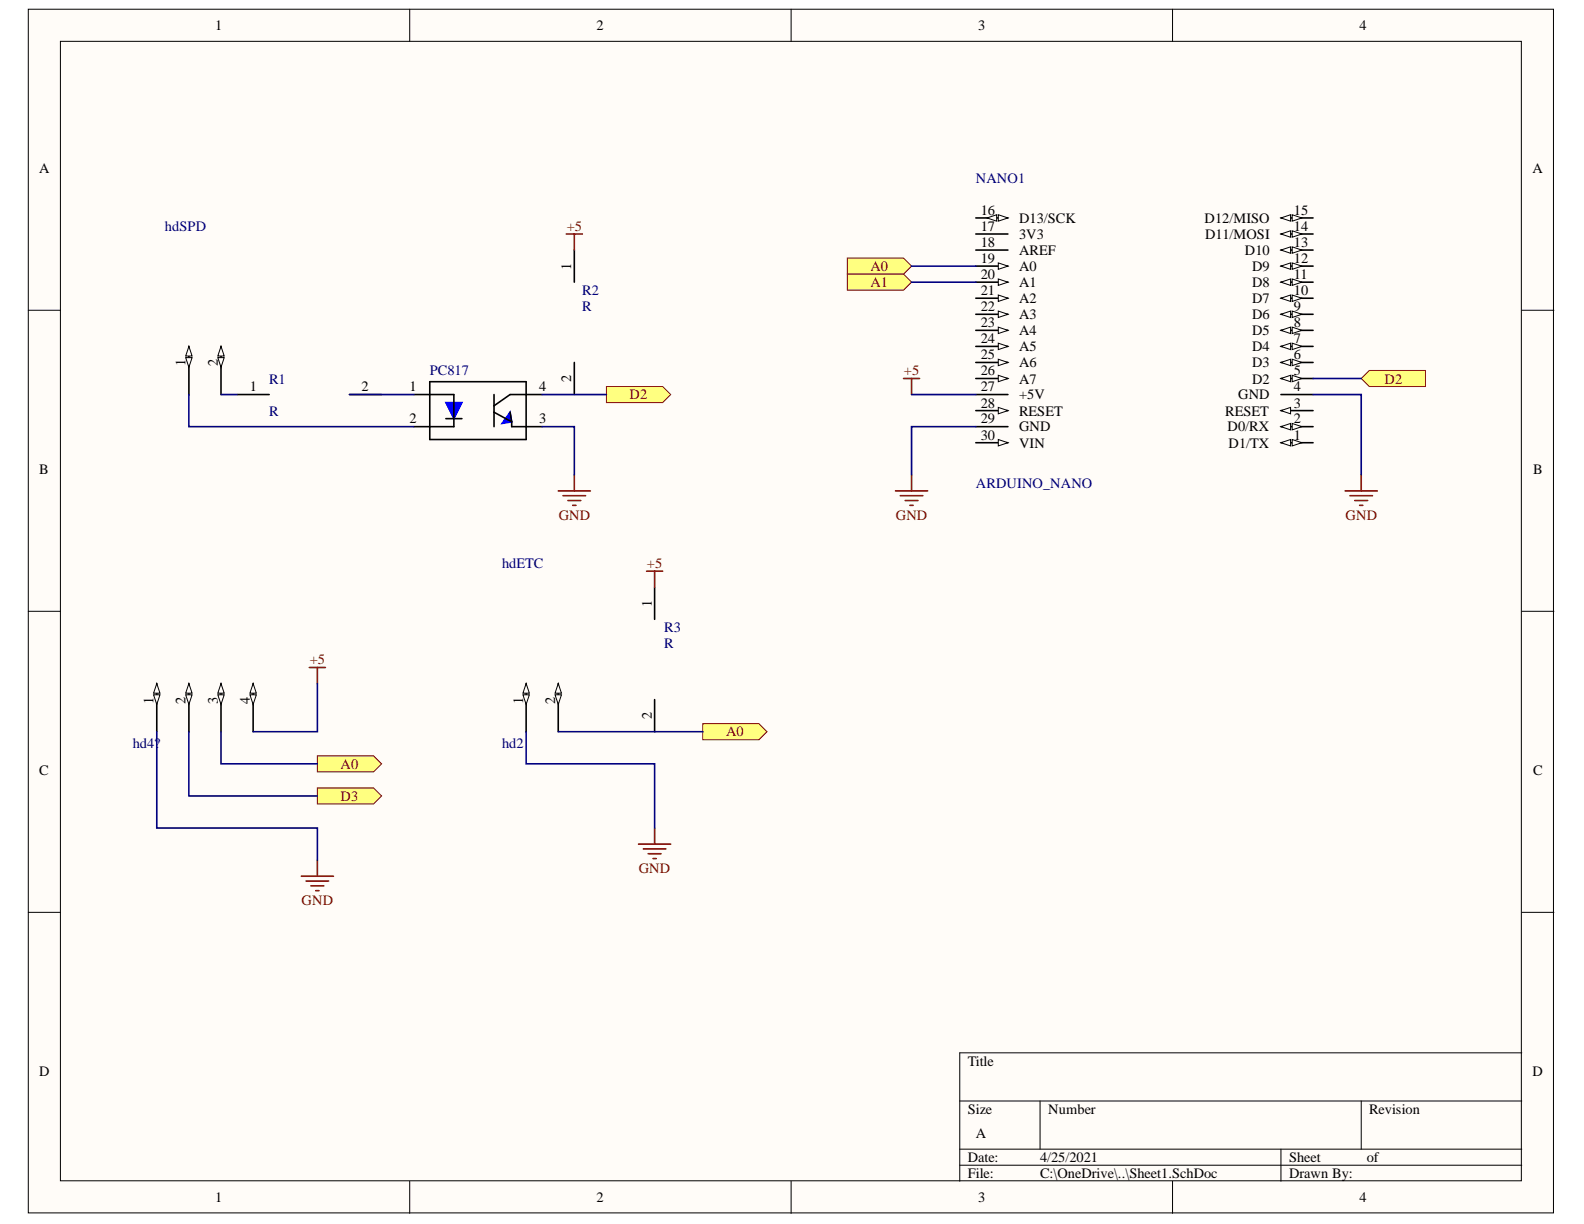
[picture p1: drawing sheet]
<svg xmlns="http://www.w3.org/2000/svg" width="279mm" height="216mm" viewBox="0 0 279 216" stroke-linecap="round" stroke-linejoin="round" font-family="sans-serif">
<g fill="#fffcf8" stroke="#000" stroke-width=".18">
<path d="M5 1.6h269v212.3h-269z"/>
<path d="M10.7 7.3h257.6v201h-257.6z"/>
</g>
<g fill="none" stroke="#000" stroke-width=".18">
<path d="M72.3 1.6v5.7M139.5 1.6v5.7M206.8 1.6v5.7M5 54.7h5.7M268.4 54.7h5.7M5 107.8h5.7M268.4 107.8h5.7M5 160.9h5.7M268.4 160.9h5.7M169.3 194.2h99.1M183.5 194.2v8.5M240.1 194.2v8.5"/>
<path d="M268.4 185.7h-99.1v22.7M72.3 208.4v5.6M139.5 208.4v5.6M169.3 202.7h99.1M169.3 205.5h99.1M206.8 208.4v5.6M225.9 202.7v5.7"/>
</g>
<path d="M75.8 67.3h17v10.2h-17zM90 69.6l-2.9 2M90.3 74.4v.9h2.5" fill="none" stroke="#000" stroke-width=".28"/>
<path d="M90 72.7l.3 1.7-1.7 .3z" fill="#00f"/>
<path d="M90 72.7l.3 1.7-1.7 .3z" fill="none" stroke="#00f" stroke-width=".28"/>
<path d="M78.6 73.8h2.9M87.1 72.7l3.2 1.7-.3-1.7M87.1 69.6v5.7M90 69.6h2.8" fill="none" stroke="#000" stroke-width=".28"/>
<path d="M78.6 71h2.9l-1.4 2.8z" fill="#00f"/>
<path d="M78.6 71h2.9l-1.4 2.8z" fill="none" stroke="#00f" stroke-width=".28"/>
<path d="M33.3 61.1v8.5M73 69.6h7.1v5.7h-7.1M92.8 75.3h2.8M92.8 69.6h2.8" fill="none" stroke="#000" stroke-width=".28"/>
<path d="M33.3 61.1l.6 1.7h-1.1z" fill="#fffcf8"/>
<path d="M33.3 61.1l.6 1.7h-1.1z" fill="none" stroke="#000" stroke-width=".18"/>
<path d="M32.8 63.1h1.1l-.6 1.7z" fill="#fffcf8"/>
<path d="M32.8 63.1h1.1l-.6 1.7z" fill="none" stroke="#000" stroke-width=".18"/>
<path d="M101.3 44.1v5.7M41.8 69.6h5.7M61.6 69.6h5.7M101.3 63.9v5.7" fill="none" stroke="#000" stroke-width=".28"/>
<path d="M99.9 41.3h2.8M101.3 41.3v2.8M98.5 86.6h5.6M99.3 87.4h4M100.2 88.3h2.2M101 89.1h.6M101.3 83.8v2.8" fill="none" stroke="#800000" stroke-width=".28"/>
<path d="M107 68.2h9.9l1.4 1.4-1.4 1.4h-9.9z" fill-rule="evenodd" fill="#ffff80" stroke="#800000" stroke-width=".18"/>
<path d="M172.1 38.4h5.7M172.1 75.3h5.7M225.9 69.6h5.7" fill="none" stroke="#000" stroke-width=".28"/>
<path d="M176.1 37.9l1.7 .5-1.7 .6z" fill="#fffcf8"/>
<path d="M176.1 37.9l1.7 .5-1.7 .6z" fill="none" stroke="#000" stroke-width=".18"/>
<path d="M174.1 38.4l1.7-.5v1.1z" fill="#fffcf8"/>
<path d="M174.1 38.4l1.7-.5v1.1z" fill="none" stroke="#000" stroke-width=".18"/>
<path d="M225.9 38.4h5.7" fill="none" stroke="#000" stroke-width=".28"/>
<path d="M225.9 38.4l1.7-.5v1.1z" fill="#fffcf8"/>
<path d="M225.9 38.4l1.7-.5v1.1z" fill="none" stroke="#000" stroke-width=".18"/>
<path d="M227.9 37.9l1.7 .5-1.7 .6z" fill="#fffcf8"/>
<path d="M227.9 37.9l1.7 .5-1.7 .6z" fill="none" stroke="#000" stroke-width=".18"/>
<path d="M225.9 41.3h5.7" fill="none" stroke="#000" stroke-width=".28"/>
<path d="M225.9 41.3l1.7-.6v1.1z" fill="#fffcf8"/>
<path d="M225.9 41.3l1.7-.6v1.1z" fill="none" stroke="#000" stroke-width=".18"/>
<path d="M227.9 40.7l1.7 .6-1.7 .5z" fill="#fffcf8"/>
<path d="M227.9 40.7l1.7 .6-1.7 .5z" fill="none" stroke="#000" stroke-width=".18"/>
<path d="M225.9 44.1h5.7" fill="none" stroke="#000" stroke-width=".28"/>
<path d="M225.9 44.1l1.7-.6v1.2z" fill="#fffcf8"/>
<path d="M225.9 44.1l1.7-.6v1.2z" fill="none" stroke="#000" stroke-width=".18"/>
<path d="M227.9 43.5l1.7 .6-1.7 .6z" fill="#fffcf8"/>
<path d="M227.9 43.5l1.7 .6-1.7 .6z" fill="none" stroke="#000" stroke-width=".18"/>
<path d="M225.9 46.9h5.7" fill="none" stroke="#000" stroke-width=".28"/>
<path d="M225.9 46.9l1.7-.5v1.1z" fill="#fffcf8"/>
<path d="M225.9 46.9l1.7-.5v1.1z" fill="none" stroke="#000" stroke-width=".18"/>
<path d="M227.9 46.4l1.7 .5-1.7 .6z" fill="#fffcf8"/>
<path d="M227.9 46.4l1.7 .5-1.7 .6z" fill="none" stroke="#000" stroke-width=".18"/>
<path d="M225.9 49.8h5.7" fill="none" stroke="#000" stroke-width=".28"/>
<path d="M225.9 49.8l1.7-.6v1.1z" fill="#fffcf8"/>
<path d="M225.9 49.8l1.7-.6v1.1z" fill="none" stroke="#000" stroke-width=".18"/>
<path d="M227.9 49.2l1.7 .6-1.7 .5z" fill="#fffcf8"/>
<path d="M227.9 49.2l1.7 .6-1.7 .5z" fill="none" stroke="#000" stroke-width=".18"/>
<path d="M225.9 52.6h5.7" fill="none" stroke="#000" stroke-width=".28"/>
<path d="M225.9 52.6l1.7-.6v1.2z" fill="#fffcf8"/>
<path d="M225.9 52.6l1.7-.6v1.2z" fill="none" stroke="#000" stroke-width=".18"/>
<path d="M227.9 52l1.7 .6-1.7 .6z" fill="#fffcf8"/>
<path d="M227.9 52l1.7 .6-1.7 .6z" fill="none" stroke="#000" stroke-width=".18"/>
<path d="M172.1 44.1h5.7M172.1 41.3h5.7M225.9 55.4h5.7M172.1 69.6h5.7" fill="none" stroke="#000" stroke-width=".28"/>
<path d="M225.9 55.4l1.7-.5v1.1z" fill="#fffcf8"/>
<path d="M225.9 55.4l1.7-.5v1.1z" fill="none" stroke="#000" stroke-width=".18"/>
<path d="M227.9 54.9l1.7 .5-1.7 .6z" fill="#fffcf8"/>
<path d="M227.9 54.9l1.7 .5-1.7 .6z" fill="none" stroke="#000" stroke-width=".18"/>
<path d="M225.9 58.3h5.7" fill="none" stroke="#000" stroke-width=".28"/>
<path d="M225.9 58.3l1.7-.6v1.1z" fill="#fffcf8"/>
<path d="M225.9 58.3l1.7-.6v1.1z" fill="none" stroke="#000" stroke-width=".18"/>
<path d="M227.9 57.7l1.7 .6-1.7 .5z" fill="#fffcf8"/>
<path d="M227.9 57.7l1.7 .6-1.7 .5z" fill="none" stroke="#000" stroke-width=".18"/>
<path d="M225.9 61.1h5.7" fill="none" stroke="#000" stroke-width=".28"/>
<path d="M225.9 61.1l1.7-.6v1.2z" fill="#fffcf8"/>
<path d="M225.9 61.1l1.7-.6v1.2z" fill="none" stroke="#000" stroke-width=".18"/>
<path d="M227.9 60.5l1.7 .6-1.7 .6z" fill="#fffcf8"/>
<path d="M227.9 60.5l1.7 .6-1.7 .6z" fill="none" stroke="#000" stroke-width=".18"/>
<path d="M225.9 63.9h5.7" fill="none" stroke="#000" stroke-width=".28"/>
<path d="M225.9 63.9l1.7-.5v1.1z" fill="#fffcf8"/>
<path d="M225.9 63.9l1.7-.5v1.1z" fill="none" stroke="#000" stroke-width=".18"/>
<path d="M227.9 63.4l1.7 .5-1.7 .6z" fill="#fffcf8"/>
<path d="M227.9 63.4l1.7 .5-1.7 .6z" fill="none" stroke="#000" stroke-width=".18"/>
<path d="M225.9 66.8h5.7" fill="none" stroke="#000" stroke-width=".28"/>
<path d="M225.9 66.8l1.7-.6v1.1z" fill="#fffcf8"/>
<path d="M225.9 66.8l1.7-.6v1.1z" fill="none" stroke="#000" stroke-width=".18"/>
<path d="M227.9 66.2l1.7 .6-1.7 .5z" fill="#fffcf8"/>
<path d="M227.9 66.2l1.7 .6-1.7 .5z" fill="none" stroke="#000" stroke-width=".18"/>
<path d="M225.9 78.1h5.7" fill="none" stroke="#000" stroke-width=".28"/>
<path d="M225.9 78.1l1.7-.6v1.2z" fill="#fffcf8"/>
<path d="M225.9 78.1l1.7-.6v1.2z" fill="none" stroke="#000" stroke-width=".18"/>
<path d="M227.9 77.5l1.7 .6-1.7 .6z" fill="#fffcf8"/>
<path d="M227.9 77.5l1.7 .6-1.7 .6z" fill="none" stroke="#000" stroke-width=".18"/>
<path d="M225.9 75.3h5.7" fill="none" stroke="#000" stroke-width=".28"/>
<path d="M225.9 75.3l1.7-.6v1.1z" fill="#fffcf8"/>
<path d="M225.9 75.3l1.7-.6v1.1z" fill="none" stroke="#000" stroke-width=".18"/>
<path d="M227.9 74.7l1.7 .6-1.7 .5z" fill="#fffcf8"/>
<path d="M227.9 74.7l1.7 .6-1.7 .5z" fill="none" stroke="#000" stroke-width=".18"/>
<path d="M172.1 66.8h5.7" fill="none" stroke="#000" stroke-width=".28"/>
<path d="M176.1 66.2l1.7 .6-1.7 .5z" fill="#fffcf8"/>
<path d="M176.1 66.2l1.7 .6-1.7 .5z" fill="none" stroke="#000" stroke-width=".18"/>
<path d="M172.1 63.9h5.7" fill="none" stroke="#000" stroke-width=".28"/>
<path d="M176.1 63.4l1.7 .5-1.7 .6z" fill="#fffcf8"/>
<path d="M176.1 63.4l1.7 .5-1.7 .6z" fill="none" stroke="#000" stroke-width=".18"/>
<path d="M172.1 61.1h5.7" fill="none" stroke="#000" stroke-width=".28"/>
<path d="M176.1 60.5l1.7 .6-1.7 .6z" fill="#fffcf8"/>
<path d="M176.1 60.5l1.7 .6-1.7 .6z" fill="none" stroke="#000" stroke-width=".18"/>
<path d="M172.1 58.3h5.7" fill="none" stroke="#000" stroke-width=".28"/>
<path d="M176.1 57.7l1.7 .6-1.7 .5z" fill="#fffcf8"/>
<path d="M176.1 57.7l1.7 .6-1.7 .5z" fill="none" stroke="#000" stroke-width=".18"/>
<path d="M172.1 55.4h5.7" fill="none" stroke="#000" stroke-width=".28"/>
<path d="M176.1 54.9l1.7 .5-1.7 .6z" fill="#fffcf8"/>
<path d="M176.1 54.9l1.7 .5-1.7 .6z" fill="none" stroke="#000" stroke-width=".18"/>
<path d="M172.1 52.6h5.7" fill="none" stroke="#000" stroke-width=".28"/>
<path d="M176.1 52l1.7 .6-1.7 .6z" fill="#fffcf8"/>
<path d="M176.1 52l1.7 .6-1.7 .6z" fill="none" stroke="#000" stroke-width=".18"/>
<path d="M172.1 49.8h5.7" fill="none" stroke="#000" stroke-width=".28"/>
<path d="M176.1 49.2l1.7 .6-1.7 .5z" fill="#fffcf8"/>
<path d="M176.1 49.2l1.7 .6-1.7 .5z" fill="none" stroke="#000" stroke-width=".18"/>
<path d="M172.1 46.9h5.7" fill="none" stroke="#000" stroke-width=".28"/>
<path d="M176.1 46.4l1.7 .5-1.7 .6z" fill="#fffcf8"/>
<path d="M176.1 46.4l1.7 .5-1.7 .6z" fill="none" stroke="#000" stroke-width=".18"/>
<path d="M172.1 72.4h5.7" fill="none" stroke="#000" stroke-width=".28"/>
<path d="M176.1 71.9l1.7 .5-1.7 .6z" fill="#fffcf8"/>
<path d="M176.1 71.9l1.7 .5-1.7 .6z" fill="none" stroke="#000" stroke-width=".18"/>
<path d="M225.9 72.4h5.7" fill="none" stroke="#000" stroke-width=".28"/>
<path d="M225.9 72.4l1.7-.5v1.1z" fill="#fffcf8"/>
<path d="M225.9 72.4l1.7-.5v1.1z" fill="none" stroke="#000" stroke-width=".18"/>
<path d="M172.1 78.1h5.7" fill="none" stroke="#000" stroke-width=".28"/>
<path d="M176.1 77.5l1.7 .6-1.7 .6z" fill="#fffcf8"/>
<path d="M176.1 77.5l1.7 .6-1.7 .6z" fill="none" stroke="#000" stroke-width=".18"/>
<path d="M159.4 66.8h2.8M160.8 66.8v2.8M158 86.6h5.6M158.8 87.4h4M159.7 88.3h2.2M160.5 89.1h.6M160.8 83.8v2.8M237.3 86.6h5.6M238.1 87.4h4M239 88.3h2.2M239.8 89.1h.6M240.1 83.8v2.8" fill="none" stroke="#800000" stroke-width=".28"/>
<g fill="#ffff80" stroke="#800000" stroke-width=".18">
<path d="M240.1 66.8l1.4-1.5h9.9v2.9h-9.9z" fill-rule="evenodd"/>
<path d="M149.5 45.5h9.9l1.4 1.4-1.4 1.5h-9.9z" fill-rule="evenodd"/>
<path d="M149.5 48.4h9.9l1.4 1.4-1.4 1.4h-9.9z" fill-rule="evenodd"/>
</g>
<path d="M54.6 117.7h2.8M56 117.7v2.9M53.1 154.6h5.7M54 155.4h4M54.8 156.3h2.3M55.7 157.1h.6M56 151.7v2.9" fill="none" stroke="#800000" stroke-width=".28"/>
<g fill="#ffff80" stroke="#800000" stroke-width=".18">
<path d="M56 133.3h9.9l1.4 1.4-1.4 1.4h-9.9z" fill-rule="evenodd"/>
<path d="M56 139h9.9l1.4 1.4-1.4 1.4h-9.9z" fill-rule="evenodd"/>
</g>
<path d="M114.1 100.7h2.8M115.5 100.7v2.9M112.6 148.9h5.7M113.5 149.7h3.9M114.3 150.6h2.3M115.2 151.4h.6M115.5 146.1v2.8" fill="none" stroke="#800000" stroke-width=".28"/>
<path d="M115.5 103.6v5.6M115.5 123.4v5.7" fill="none" stroke="#000" stroke-width=".28"/>
<path d="M124 127.7h9.9l1.4 1.4-1.4 1.4h-9.9z" fill-rule="evenodd" fill="#ffff80" stroke="#800000" stroke-width=".18"/>
<path d="M92.8 120.6v8.5" fill="none" stroke="#000" stroke-width=".28"/>
<path d="M92.8 120.6l.6 1.7h-1.2z" fill="#fffcf8"/>
<path d="M92.8 120.6l.6 1.7h-1.2z" fill="none" stroke="#000" stroke-width=".18"/>
<path d="M92.2 122.6h1.2l-.6 1.7z" fill="#fffcf8"/>
<path d="M92.2 122.6h1.2l-.6 1.7z" fill="none" stroke="#000" stroke-width=".18"/>
<path d="M98.5 120.6v8.5" fill="none" stroke="#000" stroke-width=".28"/>
<path d="M98.5 120.6l.5 1.7h-1.1z" fill="#fffcf8"/>
<path d="M98.5 120.6l.5 1.7h-1.1z" fill="none" stroke="#000" stroke-width=".18"/>
<path d="M97.9 122.6h1.1l-.5 1.7z" fill="#fffcf8"/>
<path d="M97.9 122.6h1.1l-.5 1.7z" fill="none" stroke="#000" stroke-width=".18"/>
<g fill="none" stroke="#000080" stroke-width=".28">
<path d="M160.8 46.9h11.3M160.8 49.8h11.3M33.3 69.6v5.7h39.7M61.6 69.6h11.4M95.6 75.3h5.7v8.5M95.6 69.6h11.4M160.8 69.6h11.3M172.1 75.3h-11.3v8.5M231.6 69.6h8.5v14.2M231.6 66.8h8.5M27.7 129.1v17h28.3v5.6M33.3 129.1v11.3h22.7"/>
<path d="M39 129.1v5.6h17M56 120.6v8.5h-11.4M92.8 129.1v5.6h22.7v11.4M98.5 129.1h25.5"/>
</g>
<text font-size="9.9" fill="#000080" x="38.1" y="67.2">PIhdSPD02</text>
<g font-size="9.5">
<text x="26.5" y="126.5">PIhd4?01</text>
<text x="32.1" y="126.5">PIhd4?02</text>
<text x="38.1" y="126.5">PIhd4?03</text>
<text x="43.7" y="126.5">PIhd4?04</text>
</g>
<g font-size="2.5">
<text x="38" y="5.3">1</text>
<text x="105.2" y="5.3">2</text>
<text x="172.6" y="5.3">3</text>
<text x="239.8" y="5.3">4</text>
<text x="6.9" y="30.4">A</text>
<text x="270.3" y="30.4">A</text>
<text x="173" y="37.9">16</text>
<text x="173" y="40.8">17</text>
<text x="179.7" y="39.3">D13/SCK</text>
<text x="212.5" y="39.3">D12/MISO</text>
<text x="228.2" y="37.9">15</text>
<text x="228.2" y="40.8">14</text>
<text x="100.7" y="47.6" transform="rotate(-90 100.7 47.6)">1</text>
<text x="173" y="43.6">18</text>
<text x="173" y="46.3">19</text>
<text x="179.7" y="45">AREF</text>
<text x="179.7" y="42.1">3V3</text>
<text x="179.7" y="47.8">A0</text>
<text x="212.6" y="42.1">D11/MOSI</text>
<text x="219.6" y="45">D10</text>
<text x="220.9" y="47.8">D9</text>
<text x="228.2" y="43.6">13</text>
<text x="228.2" y="46.3">12</text>
<text x="173" y="52">21</text>
<text x="173" y="49.2">20</text>
<text x="179.7" y="53.4">A2</text>
<text x="179.7" y="50.7">A1</text>
<text x="220.9" y="50.7">D8</text>
<text x="220.9" y="53.4">D7</text>
<text x="228.2" y="49.2">11</text>
<text x="228.2" y="52">10</text>
<text x="173" y="57.7">23</text>
<text x="173" y="54.9">22</text>
<text x="179.7" y="59.1">A4</text>
<text x="179.7" y="56.3">A3</text>
<text x="220.9" y="56.3">D6</text>
<text x="220.9" y="59.1">D5</text>
<text x="228.2" y="54.9">9</text>
<text x="228.2" y="57.7">8</text>
<text x="32.7" y="64.6" transform="rotate(-90 32.7 64.6)">1</text>
<text x="38.4" y="64.6" transform="rotate(-90 38.4 64.6)">2</text>
<text x="173" y="63.3">25</text>
<text x="173" y="60.6">24</text>
<text x="179.7" y="64.8">A6</text>
<text x="179.7" y="62">A5</text>
<text x="220.9" y="62">D4</text>
<text x="220.9" y="64.8">D3</text>
<text x="228.2" y="60.6">7</text>
<text x="228.2" y="63.3">6</text>
<text x="44.1" y="69">1</text>
<text x="63.8" y="69">2</text>
<text x="72.2" y="69">1</text>
<text x="95.1" y="69">4</text>
<text x="100.7" y="67.3" transform="rotate(-90 100.7 67.3)">2</text>
<text x="173" y="69">27</text>
<text x="173" y="66.2">26</text>
<text x="173" y="71.9">28</text>
<text x="179.7" y="70.4">+5V</text>
<text x="179.7" y="67.7">A7</text>
<text x="218.4" y="70.4">GND</text>
<text x="220.9" y="67.7">D2</text>
<text x="228.2" y="69">4</text>
<text x="228.2" y="66.2">5</text>
<text x="228.2" y="71.9">3</text>
<text x="72.2" y="74.7">2</text>
<text x="95.1" y="74.7">3</text>
<text x="173" y="74.7">29</text>
<text x="173" y="77.5">30</text>
<text x="179.7" y="76.1">GND</text>
<text x="179.7" y="73.3">RESET</text>
<text x="216.1" y="73.3">RESET</text>
<text x="216.5" y="76.1">D0/RX</text>
<text x="228.2" y="77.5">1</text>
<text x="228.2" y="74.7">2</text>
<text x="6.9" y="83.6">B</text>
<text x="179.7" y="79">VIN</text>
<text x="216.7" y="79">D1/TX</text>
<text x="270.4" y="83.6">B</text>
<text x="115" y="107.1" transform="rotate(-90 115 107.1)">1</text>
<text x="27.1" y="124.1" transform="rotate(-90 27.1 124.1)">1</text>
<text x="32.7" y="124.1" transform="rotate(-90 32.7 124.1)">2</text>
<text x="38.4" y="124.1" transform="rotate(-90 38.4 124.1)">3</text>
<text x="44.1" y="124.1" transform="rotate(-90 44.1 124.1)">4</text>
<text x="92.3" y="124.1" transform="rotate(-90 92.3 124.1)">1</text>
<text x="98" y="124.1" transform="rotate(-90 98 124.1)">2</text>
<text x="115" y="126.8" transform="rotate(-90 115 126.8)">2</text>
<text x="6.9" y="136.7">C</text>
<text x="270.4" y="136.7">C</text>
<text x="6.9" y="189.8">D</text>
<text x="170.7" y="188">Title</text>
<text x="270.3" y="189.8">D</text>
<text x="170.7" y="196.5">Size</text>
<text x="184.9" y="196.5">Number</text>
<text x="241.5" y="196.5">Revision</text>
<text x="172.1" y="200.8">A</text>
<text x="170.7" y="205">Date:</text>
<text x="170.7" y="207.8">File:</text>
<text x="183.5" y="205">4/25/2021</text>
<text x="183.5" y="207.8">C:\OneDrive\..\Sheet1.SchDoc</text>
<text x="227.4" y="205">Sheet</text>
<text x="227.4" y="207.8">Drawn By:</text>
<text x="241.1" y="205">of</text>
<text x="38" y="212.1">1</text>
<text x="105.2" y="212.1">2</text>
<text x="172.6" y="212.1">3</text>
<text x="239.8" y="212.1">4</text>
</g>
<g font-size="2.5" fill="#000080">
<text x="172.1" y="32.2">NANO1</text>
<text x="29.1" y="40.8">hdSPD</text>
<text x="102.7" y="52">R2</text>
<text x="102.7" y="54.9">R</text>
<text x="47.5" y="67.7">R1</text>
<text x="75.8" y="66.2">PC817</text>
<text x="47.5" y="73.3">R</text>
<text x="172.1" y="86">ARDUINO_NANO</text>
<text x="88.6" y="100.2">hdETC</text>
<text x="117.2" y="111.5">R3</text>
<text x="117.2" y="114.3">R</text>
<text x="23.4" y="131.9">hd4?</text>
<text x="88.6" y="131.9">hd2</text>
</g>
<g font-size="2.5" fill="#800000">
<text x="100" y="40.8">+5</text>
<text x="153.5" y="47.8">A0</text>
<text x="153.5" y="50.7">A1</text>
<text x="111.1" y="70.4">D2</text>
<text x="159.4" y="66.2">+5</text>
<text x="244.2" y="67.7">D2</text>
<text x="98.5" y="91.7">GND</text>
<text x="158" y="91.7">GND</text>
<text x="237.4" y="91.7">GND</text>
<text x="114.1" y="100.2">+5</text>
<text x="54.6" y="117.2">+5</text>
<text x="128.1" y="129.9">A0</text>
<text x="60.1" y="135.6">A0</text>
<text x="60.1" y="141.2">D3</text>
<text x="112.7" y="154">GND</text>
<text x="53.2" y="159.7">GND</text>
</g>
</svg>
